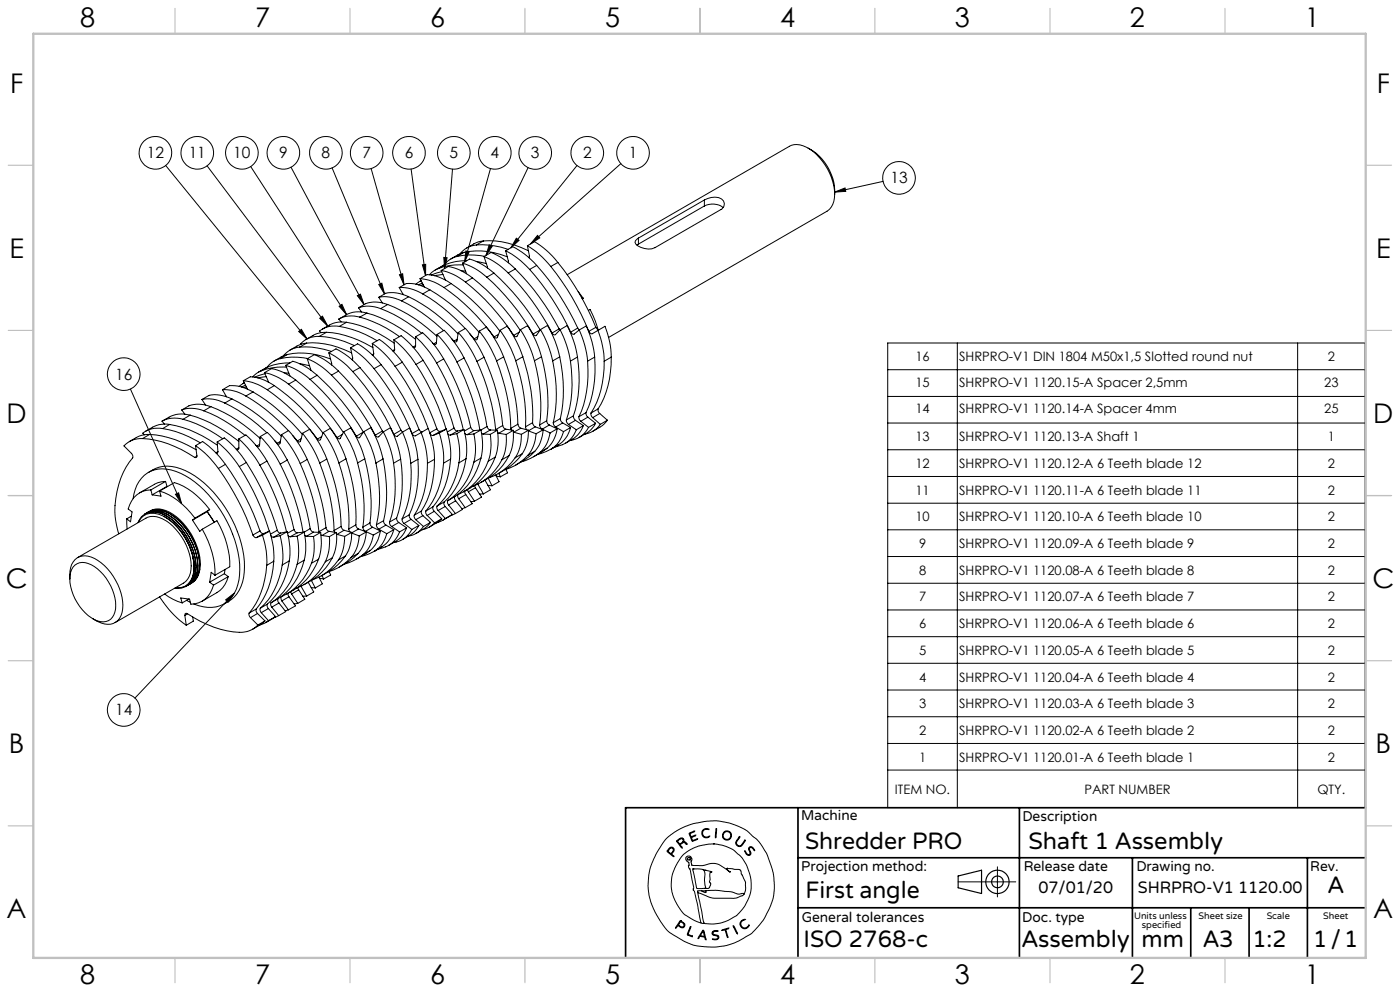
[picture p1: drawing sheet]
<svg xmlns="http://www.w3.org/2000/svg" width="420mm" height="297mm" viewBox="0 0 420 297" stroke-linecap="round" stroke-linejoin="round" font-family="sans-serif">
<g fill="none" stroke="#000" stroke-width=".3">
<path d="M49.7 49.6l42.4 52M62.1 49.7l36.2 48M75.2 49.9l28.8 44.4M87.3 50.1l21.9 41.2M99.6 50.3l15.8 37.8M111.3 50.5l9.9 34.9M123.3 50.7l4.4 31.9M135.7 50.7l-2.3 29.8M147.1 50.5l-7.7 28M158.4 50.2l-12.6 26.3M173.1 49.6l-19.9 24.7M186.3 49l-27.2 24.1"/>
<path d="M211.3 59.9a4.6 4.6 0 0 1 5.8 .4 1.83 1.83 0 0 1-.8 2.5l-19.8 11.4a5.6 5.6 0 0 1-5.8-1l-.2-.6 .1-.5 .9-.7M211.3 59.9l-19.8 11.5M211.3 59.9v1.8M242.4 44.4a15.2 15.2 0 0 1 8 13.8M250.4 57.6l3.1-1.3 .2 1.1zM250.4 58.2a17.3 17.3 0 0 0-8.5-14.1 5.3 5.3 0 0 0-5.1-.3l-66.7 38.5M250.4 58.2a5.7 5.7 0 0 1-2.3 5.1l-65.5 37.8M264.9 54.4l-14.5 3.2M126.7 79.4l1-.2v3.4zM133.1 77.1l1 .2-.7 3.2zM133.6 79.3l-3 1.6M133.6 79.3l-2.2 1.2"/>
<path d="M137.1 76.9l-2.1 .8-1.9 1.7M138.7 78.9a18.5 18.5 0 0 1 7.4 4.2M138.7 78.9l2.2-1.3a18.5 18.5 0 0 1 7.3 4.2M138.7 78.9l1.3 3.2M139 79.4a17.6 17.6 0 0 0-7.6 1.1M139.2 75.6a22.5 22.5 0 0 1 13 1.3M139.2 75.6l-1.4 .6-2.5 1.4M139.2 75.6l-2.1 1.3M139.8 75.2l1 .3-1.4 3zM140 78.1a16.3 16.3 0 0 0-6.4 1.2M142.9 78.3l3 .7M142.9 73.4a6.9 6.9 0 0 0-4.9 2.6"/>
<path d="M142.9 73.4a24.8 24.8 0 0 1 9.5 1.3M145 72.2a26.2 26.2 0 0 1 13.5 2.9M145 72.2l-.7 .1a11.1 11.1 0 0 0-4.3 2M145 72.2l-2.1 1.2M145.2 76.9l1.1 3.4M145.2 76.9a21.8 21.8 0 0 1 7.3 4.9M145.2 76.9l2.1-1.2a21.2 21.2 0 0 1 7.3 4.9M145.3 76.8a19.9 19.9 0 0 0-8.2 .1M146.8 73.4l.9 .4-1.9 2.7zM151.7 75.2l.8 3.5M151.7 75.2a24 24 0 0 1 7.2 5.5M151.7 75.2l2.1-1.3a23.4 23.4 0 0 1 7.2 5.6"/>
<path d="M152.5 78.7h.1M154.9 71.4l.8 .6-2.5 2.3zM158.2 73.7a26 26 0 0 1 7 6.2M158.2 73.7l.7 3.1-.2 .5M158.2 73.7l2.1-1.3a25.4 25.4 0 0 1 7.1 6.3M158.9 77l-.3 .1M161 79.5a75.7 75.7 0 0 1 12.3 18.8M161 79.5l-2.1 1.2M161.3 70.6l.6 .7-2.8 1.8zM165.2 79.9a77 77 0 0 1 11.4 19.4M167.4 78.7a75.4 75.4 0 0 1 11.4 19.4M167.4 78.7l-2.2 1.2"/>
<path d="M191.5 71.4v1.8M191.5 73.2l-.4 .3M211.3 61.7a5.2 5.2 0 0 1 5.6 .5M211.3 61.7l-19.8 11.5M89.6 99.3l.8-.6 1.7 2.9zM95.9 95.4l.8-.6 1.6 2.9zM97.9 99.6a31.1 31.1 0 0 1 14 4.6M97.9 99.6l-1.6 .1-1.5 .4-3 1.6M97.9 99.6l-2.1 1.2M101.6 95.6l.7 .9M101.7 91.8l.9-.6 1.4 3.1zM101.8 97.8a7.4 7.4 0 0 0-6 1.4l.5 .5"/>
<path d="M101.8 97.8a31 31 0 0 1 11.3 4.3M104 96.6a35.2 35.2 0 0 1 14.3 6.2M104 96.6l-1.7-.1-1.6 .2-1.4 .5-2.6 1.4M104 96.6l-2.2 1.2M107.2 88.6l.9-.4 1.1 3.1zM107.6 92.2a9.3 9.3 0 0 1 6.6 .3M107.6 92.2l.9 1.3M108 95a8.2 8.2 0 0 0-6.4 .6M108 95a36.9 36.9 0 0 1 11.9 5.9M110.1 93.8a40.3 40.3 0 0 1 14.6 7.9M110.1 93.8a7.9 7.9 0 0 0-6.3 .6l-2.2 1.2M110.1 93.8l-2.1 1.2"/>
<path d="M113.6 85.3l.9-.4 .9 3.2zM113.6 89.1a10.8 10.8 0 0 1 6.9 1.1M113.6 89.1l1.1 1.7M114.2 92.5a43 43 0 0 1 12.3 7.4M116.3 91.3a45.8 45.8 0 0 1 14.8 9.5M116.3 91.3a8.8 8.8 0 0 0-8.7 .9M116.3 91.3l-2.1 1.2M119.8 86.2a12.5 12.5 0 0 1 7 1.9M119.8 86.2a5.5 5.5 0 0 1 5.5-.9l3.6 1.6M119.8 86.2l1.2 2.1M119.8 82.3l1-.2 .4 3.3zM120.5 90.2a48.7 48.7 0 0 1 12.6 8.9"/>
<path d="M120.9 88.1l-.1 .1M122.6 88.9a51.6 51.6 0 0 1 14.8 11.2M122.6 88.9a10.8 10.8 0 0 0-6.9-1l-2.1 1.2M122.6 88.9l-2.1 1.3M125.9 84.3l-1.1 .9M126 83.5a14.3 14.3 0 0 1 7.2 2.7M126 83.5l2.1-1.2a13.9 13.9 0 0 1 7.2 2.7M126 83.5l1.3 2.5M126.3 84.1l-.4 .2M126.7 84.8l-1.2 .6M126.8 88.1a54.4 54.4 0 0 1 12.8 10.4M127 85.4l-.9 .1"/>
<path d="M128.9 86.9a57.3 57.3 0 0 1 14.8 12.7M128.9 86.9l-2.1 1.2M131.4 80.5l-1.3 .7-1.3 1.1M132.4 81.1a16.5 16.5 0 0 1 7.2 3.4M132.4 81.1l2.1-1.2a15.9 15.9 0 0 1 7.2 3.4M132.4 81.1l1.2 2.9M132.5 81.4l-3.1 1M132.9 82.3l-2.5 .3M133.2 86.2a64.6 64.6 0 0 1 15 14.8M133.3 83.7h.3M135.3 85a62.5 62.5 0 0 1 14.6 14.2M135.3 85l-2.1 1.2"/>
<path d="M137.5 99.7l-.4 2.4a.49 .49 0 0 1-.4 .4 .49 .49 0 0 1-.5-.3M137.5 99.7a33.7 33.7 0 0 1 5.6 8.6M137.5 99.7l2.1-1.3a34 34 0 0 1 5.6 8.7M138.2 81.1l1.5 .2M139.6 84.5a68.2 68.2 0 0 1 14.5 16M140.9 100l1.3 1.6M141.7 83.3a68.5 68.5 0 0 1 14.4 15.7M141.7 83.3l-2.1 1.2M143.8 99.2l-.6 2.3a.52 .52 0 0 1-.5 .4 .52 .52 0 0 1-.5-.3M143.8 99.2a34.6 34.6 0 0 1 5.2 9M143.8 99.2l2.1-1.2a34.6 34.6 0 0 1 5.2 9M146.1 83.1a71.1 71.1 0 0 1 13.8 17"/>
<path d="M148.2 81.8a72.4 72.4 0 0 1 13.9 17.1l-2.2 1.2M148.2 81.8l-2.1 1.3M150 99l-.8 2.1a.56 .56 0 0 1-1-.1M150 99a35.8 35.8 0 0 1 4.7 9.1M150 99l2.2-1.2a33.9 33.9 0 0 1 4.6 9.1M152.5 81.8a73.9 73.9 0 0 1 13.1 18M154.6 80.6a74.6 74.6 0 0 1 13.1 18M154.6 80.6l-2.1 1.2M155.8 99.6l-1.7 .9M156.1 98.8l-.9 1.9a.59 .59 0 0 1-1.1-.2M156.1 98.8a32.9 32.9 0 0 1 4.2 9.3M156.1 98.8l2.2-1.2a31.8 31.8 0 0 1 4.2 9.3"/>
<path d="M158.9 80.7a77.8 77.8 0 0 1 12.3 18.9M162.1 98.8l-1.1 1.7a.72 .72 0 0 1-1.1-.4M162.1 98.8a31.4 31.4 0 0 1 3.7 9.4M162.1 98.8l2.2-1.3a31.1 31.1 0 0 1 3.6 9.5M167.7 98.6l.3 .3M167.7 98.6l-2.1 1.2M168 98.8l-1.3 1.5a.7 .7 0 0 1-1.1-.5M168 98.8a31.2 31.2 0 0 1 3.1 9.4M168 98.8l2.1-1.2a31.2 31.2 0 0 1 3.1 9.4M173.3 98.3l.5 .6M173.3 98.3l-2.1 1.3M173.5 87.4l1.4 2"/>
<path d="M173.8 98.9l-1.5 1.2a.82 .82 0 0 1-1.1-.5M173.8 98.9a29.2 29.2 0 0 1 2.5 9.3M173.8 98.9l2.1-1.2a28.6 28.6 0 0 1 2.5 9.3M174.9 89.4l-.2 .1M176.5 93.1l.5-.4 1.6 3.6 .8 2.5M176.6 99.3l.4 .5 .6 .2 3.9-2.2a25.5 25.5 0 0 1 1.9 9.2M178.8 98.1a.96 .96 0 0 0 1 .7M178.8 98.1l-2.2 1.2M179.4 99a27.2 27.2 0 0 1 1.9 9.3M39.1 116.6l15.4 34.4M60.6 119.7a10.3 10.3 0 0 1 6.9 1.1M60.6 119.7l1.1 1.7"/>
<path d="M66.7 116.8a12.6 12.6 0 0 1 7.1 1.9M66.7 116.8a5.5 5.5 0 0 1 5.5-.9l3.7 1.6M66.7 116.8l1.2 2.1M67.8 118.7l-.1 .1M69.6 119.6a51.6 51.6 0 0 1 14.8 11.1M69.6 119.6a10.8 10.8 0 0 0-6.9-1.1l-2.1 1.2M69.6 119.6l-2.1 1.2M72.9 114.9l.4-.2-1.5 1.1M73 114.1a15.1 15.1 0 0 1 7.2 2.7M73 114.1l2.1-1.2a14.3 14.3 0 0 1 7.2 2.7M73 114.1l1.3 2.5M73.7 115.5l-1.2 .5"/>
<path d="M73.8 118.7a55.1 55.1 0 0 1 12.7 10.4M73.9 116l-.8 .2M75.9 117.5a58.9 58.9 0 0 1 14.8 12.7M75.9 117.5l-2.1 1.2M78.4 111.1l-1.3 .7-1.3 1.2M79.3 111.7a16.7 16.7 0 0 1 7.3 3.4M79.3 111.7l2.2-1.2a16.4 16.4 0 0 1 7.2 3.4M79.3 111.7l1.3 2.9M79.5 112l-3.1 1M79.9 112.9l-2.6 .3M80.2 116.8a64.6 64.6 0 0 1 15 14.8M80.2 114.4h.3"/>
<path d="M80.5 109.9l-3 1.6M80.5 109.9l-2.1 1.2M82.3 115.6a63.6 63.6 0 0 1 14.6 14.2M82.3 115.6l-2.1 1.2M84.1 107.5l-2.1 .8-1.9 1.8M85.2 111.7l1.4 .2M85.7 109.5a19.2 19.2 0 0 1 7.3 4.2M85.7 109.5l2.1-1.2a19.2 19.2 0 0 1 7.3 4.2M85.7 109.5l1.3 3.2M85.9 110a17.8 17.8 0 0 0-7.5 1.1M86.2 106.3a22.5 22.5 0 0 1 12.9 1.3M86.2 106.3l-1.4 .4-2.6 1.5"/>
<path d="M86.2 106.3l-2.1 1.2M86.6 115.1a67.3 67.3 0 0 1 14.5 16M87 108.8a17.5 17.5 0 0 0-6.5 1.1M88.7 113.9a67.3 67.3 0 0 1 14.3 15.7M88.7 113.9l-2.1 1.2M89.9 109l3 .6M89.9 104a6.9 6.9 0 0 0-4.9 2.6M89.9 104a24.8 24.8 0 0 1 9.5 1.3M92 102.8a25.5 25.5 0 0 1 13.5 3M92 102.8l-.8 .1a11.7 11.7 0 0 0-4.2 2M92 102.8l-2.1 1.2M92.2 107.5l1 3.4"/>
<path d="M92.2 107.5a21.8 21.8 0 0 1 7.2 4.9M92.2 107.5l2.1-1.2a21.2 21.2 0 0 1 7.3 4.9M92.3 107.5a19.9 19.9 0 0 0-8.2 0M93 113.7a73.4 73.4 0 0 1 13.9 17M95.1 112.5a71.1 71.1 0 0 1 13.9 17l-2.1 1.2M95.1 112.5l-2.1 1.2M95.8 100.8a7.1 7.1 0 0 0-5.6 2.2l.1 .1M95.8 100.8a27.4 27.4 0 0 1 10.5 2.8M98.7 105.8l.8 3.6M98.7 105.8a24.3 24.3 0 0 1 7.1 5.6M98.7 105.8l2.1-1.2a23.4 23.4 0 0 1 7.2 5.6M99.4 112.4a75.1 75.1 0 0 1 13.2 18"/>
<path d="M99.4 109.3h.1M101.6 111.2a75.3 75.3 0 0 1 13.1 18M101.6 111.2l-2.2 1.2M105.2 104.2a26.4 26.4 0 0 1 7 6.3M105.2 104.2l.6 3-.1 .7M105.2 104.2l2.1-1.2a24.8 24.8 0 0 1 7 6.3M105.8 107.6l-.2 .1M105.8 111.4a75.1 75.1 0 0 1 12.3 18.8M108 110.2a78.5 78.5 0 0 1 12.3 18.7M108 110.2l-2.2 1.2M111.7 102.9l.4 3-.3 .6M111.7 102.9a27.8 27.8 0 0 1 6.8 6.9"/>
<path d="M111.7 102.9l2.1-1.2a27.7 27.7 0 0 1 6.9 6.8M112.1 106.1l-.4 .3M112.2 110.5a77 77 0 0 1 11.4 19.4M114.3 109.3a75.4 75.4 0 0 1 11.4 19.4M114.3 109.3l-2.1 1.2M118.2 101.8a30.5 30.5 0 0 1 6.6 7.4M118.2 101.8l2.1-1.2a31.4 31.4 0 0 1 6.6 7.4M118.2 101.8l.2 2.9M118.4 104.7l-.1 .4-.4 .2M118.4 104.7l-.6 .4M118.5 109.8a77 77 0 0 1 9.9 18.6M120.7 108.5a79.1 79.1 0 0 1 10.4 20"/>
<path d="M120.7 108.5l-2.2 1.3M124.7 100.9v2.8a.45 .45 0 0 1-.2 .4 .45 .45 0 0 1-.5 0M124.7 100.9a32.9 32.9 0 0 1 6.3 7.9M124.7 100.9l2.1-1.2a29.8 29.8 0 0 1 6.3 7.9M124.7 103.6l-.8 .4M124.8 109.2a74.3 74.3 0 0 1 9 19.4M126.9 108a74.5 74.5 0 0 1 9.3 20.3M126.9 108l-2.1 1.2M129.8 102.8l.3 .3M130.9 102.6l-.8 .5M131 108.8a72.4 72.4 0 0 1 8 20M131.1 100.2l-.2 2.6a.46 .46 0 0 1-.3 .5 .46 .46 0 0 1-.5-.2"/>
<path d="M131.1 100.2a34.3 34.3 0 0 1 6 8.3M131.1 100.2l2.1-1.2a33.6 33.6 0 0 1 6 8.3M133.1 107.6a71.3 71.3 0 0 1 8.1 20.5M133.1 107.6l-2.1 1.2M135.4 101.4l.8 .8M137.1 108.5a68 68 0 0 1 6.9 20.4M137.2 101.7l-1 .5M139.2 107.3a67.1 67.1 0 0 1 6.9 20.5M139.2 107.3l-2.1 1.2M143.1 108.3a64.8 64.8 0 0 1 5.6 20.5M143.4 100.9l-1.2 .7M145.2 107.1a65.4 65.4 0 0 1 5.6 20.4"/>
<path d="M145.2 107.1l-2.1 1.2M149 108.2a60 60 0 0 1 4.2 20.2M149.5 100.2l-1.3 .8M151.1 107a59.6 59.6 0 0 1 4.3 20.1M151.1 107l-2.1 1.2M154.7 108.1a55.6 55.6 0 0 1 3 19.8M156.8 106.9a53.2 53.2 0 0 1 3 19.8M156.8 106.9l-2.1 1.2M160.3 108.1a49.5 49.5 0 0 1 1.6 19.2M162.5 106.9a47.5 47.5 0 0 1 1.5 19.2M162.5 106.9l-2.2 1.2M165.8 108.2a43.2 43.2 0 0 1 .2 18.5"/>
<path d="M167.9 107a43.1 43.1 0 0 1 .2 18.4M167.9 107l-2.1 1.2M171.1 108.2a37.6 37.6 0 0 1-1.2 17.7M173.2 107a37.6 37.6 0 0 1-1.2 17.6M173.2 107l-2.1 1.2M176.3 108.2a32.8 32.8 0 0 1-2.6 16.7M178.4 107a32.8 32.8 0 0 1-2.6 16.7M178.4 107l-2.1 1.2M181.3 108.3a27.9 27.9 0 0 1-4 15.5M183.4 107a27.9 27.9 0 0 1-4 15.6M183.4 107l-2.1 1.3M266.3 102.8h143.2v139.2h-143.2z"/>
<path d="M266.3 110.8h143.2M266.3 118.8h143.2M287.2 102.8v139.2M389.3 102.8v139.2M42.8 131.4a7 7 0 0 0-5.6 2.2l2.3 2.4 .4 .9a25.7 25.7 0 0 0-4.3 23.1M42.8 131.4a30.9 30.9 0 0 1 15.6 5.7M44.9 130.2a30 30 0 0 1 13.9 4.6M44.9 130.2l-3.1 .5-3 1.7M44.9 130.2l-2.1 1.2M48.6 126.2l.7 .9M48.8 128.4a7.4 7.4 0 0 0-6 1.4l.5 .5M48.8 128.4a31.8 31.8 0 0 1 11.3 4.3"/>
<path d="M50.9 127.2a35.6 35.6 0 0 1 14.3 6.3M50.9 127.2l-3.2 .1-1.5 .5-2.5 1.5M50.9 127.2l-2.1 1.2M54.5 122.9a9.2 9.2 0 0 1 6.6 .2M54.5 122.9l1 1.2M54.9 125.7a8.4 8.4 0 0 0-6.3 .5M54.9 125.7a37.8 37.8 0 0 1 12 5.8M57 124.4a41.1 41.1 0 0 1 14.6 7.9M57 124.4a9.1 9.1 0 0 0-8.4 1.8M57 124.4l-2.1 1.3M58.7 133.6l.4 2.9a.46 .46 0 0 1-.1 .5 .46 .46 0 0 1-.6 .1M58.7 133.6a27.8 27.8 0 0 1 6.8 6.8"/>
<path d="M58.7 133.6l2.1-1.3a27.8 27.8 0 0 1 6.8 6.9M59.1 136.7l-.7 .4M61.1 123.1a42.5 42.5 0 0 1 12.4 7.4M63.3 121.9a45.5 45.5 0 0 1 14.7 9.5M63.3 121.9a8.7 8.7 0 0 0-8.8 1M63.3 121.9l-2.2 1.2M65.2 132.5l.2 3-.2 .4h-.3M65.2 132.5a30.5 30.5 0 0 1 6.6 7.3M65.2 132.5l2.1-1.3a30.5 30.5 0 0 1 6.6 7.4M65.4 135.4l-.6 .3M67.5 120.8a51.3 51.3 0 0 1 12.5 8.9M67.6 139.2a76.2 76.2 0 0 1 10.4 19.9"/>
<path d="M67.6 139.2l-2.1 1.2M71.6 131.5v2.8a.45 .45 0 0 1-.2 .4 .45 .45 0 0 1-.5 0M71.6 131.5a32.9 32.9 0 0 1 6.4 7.9M71.6 131.5l2.2-1.2a31.8 31.8 0 0 1 6.3 7.9M71.6 134.2l-.7 .5M71.8 139.8a77.5 77.5 0 0 1 9 19.4M73.9 138.6a74.5 74.5 0 0 1 9.3 20.3M73.9 138.6l-2.1 1.2M76.7 133.4l.3 .3M77.9 133.2l-.9 .5M78 139.4a72.4 72.4 0 0 1 8 20M78.1 130.8l-.2 2.7a.43 .43 0 0 1-.4 .4 .43 .43 0 0 1-.5-.2"/>
<path d="M78.1 130.8a33.2 33.2 0 0 1 6 8.3M78.1 130.8l2.1-1.2a33.2 33.2 0 0 1 6 8.3M80.1 138.2a71.3 71.3 0 0 1 8.1 20.5M80.1 138.2l-2.1 1.2M82.4 132l.7 .9M84.1 139.1a69.5 69.5 0 0 1 6.8 20.4M84.1 132.3l-1 .6M84.5 130.3l-.5 2.4a.47 .47 0 0 1-.4 .4 .47 .47 0 0 1-.5-.2M84.5 130.3a33.7 33.7 0 0 1 5.6 8.6M86.2 137.9a70.6 70.6 0 0 1 6.9 20.5M86.2 137.9l-2.1 1.2M86.6 129a33.7 33.7 0 0 1 5.6 8.7"/>
<path d="M86.6 129l-2.1 1.3M87.9 130.6l1.3 1.5M90.1 138.9a64.9 64.9 0 0 1 5.6 20.4M90.3 131.5l-1.1 .6M90.8 129.9l-.6 2.2a.51 .51 0 0 1-.5 .4 .51 .51 0 0 1-.5-.4M90.8 129.9a33.2 33.2 0 0 1 5.1 8.9M90.8 129.9l2.1-1.2a33.2 33.2 0 0 1 5.1 8.9M92.2 137.7a65.4 65.4 0 0 1 5.6 20.4M92.2 137.7l-2.1 1.2M95.9 138.8a58.9 58.9 0 0 1 4.3 20.2M96.5 130.8l-1.3 .8M97 129.6l-.8 2.1a.53 .53 0 0 1-.5 .2 .53 .53 0 0 1-.5-.3"/>
<path d="M97 129.6a33 33 0 0 1 4.7 9.1M97 129.6l2.1-1.2a34.4 34.4 0 0 1 4.7 9.1M98 137.6a58.5 58.5 0 0 1 4.3 20.2M98 137.6l-2.1 1.2M101.7 138.7a54.6 54.6 0 0 1 2.9 19.8M102.7 130.2l-1.6 .9M103.1 129.4l-1 1.9a.6 .6 0 0 1-1-.2M103.1 129.4a34.1 34.1 0 0 1 4.2 9.3M103.1 129.4l2.1-1.2a34.9 34.9 0 0 1 4.2 9.3M103.8 137.5a54.6 54.6 0 0 1 3 19.8M103.8 137.5l-2.1 1.2M107.3 138.7a48.6 48.6 0 0 1 1.6 19.3"/>
<path d="M109.1 129.4l-1.2 1.7a.69 .69 0 0 1-1-.4M109.1 129.4a31.4 31.4 0 0 1 3.7 9.4M109.1 129.4l2.1-1.2a31.4 31.4 0 0 1 3.7 9.3M109.4 137.5a49.5 49.5 0 0 1 1.6 19.2M109.4 137.5l-2.1 1.2M112.8 138.8a42.3 42.3 0 0 1 .1 18.5M114.7 129.2l.2 .3M114.7 129.2l-2.1 1.2M114.9 137.5a43.2 43.2 0 0 1 .2 18.6M114.9 137.5l-2.1 1.3M115 129.4l-1.4 1.5a.74 .74 0 0 1-1-.5M115 129.4a29.3 29.3 0 0 1 3.1 9.4"/>
<path d="M115 129.4l2.1-1.2a29.8 29.8 0 0 1 3.1 9.4M118.1 138.8a37 37 0 0 1-1.2 17.7M120.2 137.6a37 37 0 0 1-1.2 17.7M120.2 137.6l-2.1 1.2M120.3 128.9l.5 .6M120.3 128.9l-2.2 1.3M120.8 129.5l-1.8 1.3-.9-.6M120.8 129.5a27.9 27.9 0 0 1 2.4 9.3M120.8 129.5l2.1-1.2a29.1 29.1 0 0 1 2.5 9.4M123.2 138.8a32.3 32.3 0 0 1-2.5 16.7M125.4 137.7a33 33 0 0 1-2.6 16.6M125.4 137.7l-2.2 1.1"/>
<path d="M125.7 128.7a.94 .94 0 0 0 1.1 .7M125.7 128.7l-2.1 1.2M126.3 129.6l-1.6 1a.91 .91 0 0 1-1.1-.7M126.3 129.6a26.2 26.2 0 0 1 1.9 9.2M128.2 138.8a28 28 0 0 1-3.9 15.6M128.4 128.4a26.2 26.2 0 0 1 2 9.3M128.4 128.4l-2.1 1.2M129 129.9l.4 .5 .6 .1M130.4 137.7a27.9 27.9 0 0 1-4 15.5M130.4 137.7l-2.2 1.1M131.1 128.5a1 1 0 0 0 1 .8M131.1 128.5l-2.2 1.2"/>
<path d="M131.8 129.8a24.4 24.4 0 0 1 1.3 9M131.8 129.8l-1.8 .7M132.1 129.3l-2.1 1.2M133.1 138.8a24.6 24.6 0 0 1-5.3 14.3M133.9 128.6a24 24 0 0 1 1.3 9M133.9 128.6l-2.1 1.2M133.9 128.6l-1.8 .7M134.3 130l.8 .4M135.2 137.6a24.3 24.3 0 0 1-5.3 14.3M135.2 137.6l-2.1 1.2M136.2 128.3l.5 .7 .5 .2M136.2 128.3l-2 1.2"/>
<path d="M137.1 130a20.3 20.3 0 0 1 .6 8.7M137.1 130l-2 .4M137.2 129.2l-2.1 1.2M137.7 138.7a21.2 21.2 0 0 1-6.6 13M139.2 128.7a20.3 20.3 0 0 1 .6 8.8M139.2 128.7l-2.1 1.3M139.2 128.7l-2 .5M139.5 129.9l.6 .4M139.8 137.5a21.2 21.2 0 0 1-6.6 13M139.8 137.5l-2.1 1.2M141.2 128.1l.6 .8 .4 .1M141.2 128.1l-1.9 1.1"/>
<path d="M142.2 130.1a18.2 18.2 0 0 1 0 8.4M142.2 138.5a19 19 0 0 1-7.8 11.5M142.2 130.1l-2.1 .2M142.2 129l-2.1 1.3M144.3 128.9a18.2 18.2 0 0 1 0 8.4M144.3 137.3a18.7 18.7 0 0 1-7.8 11.5M144.3 128.9l-2.1 1.2M144.3 137.3l-2.1 1.2M144.3 128.9l-2.1 .1M144.5 129.9l.5 .2M145 130.1l2.1 .1M146.1 127.8l.4 .7 .6 .4"/>
<path d="M146.1 127.8l-1.8 1.1M146.5 138.2a17.8 17.8 0 0 1-9.2 10.2l.3 1.1M147.1 128.9l-2.1 1.2M147.1 128.9h2.1M147.1 130.2a17 17 0 0 1-.6 8M148.6 137a18 18 0 0 1-9.5 10.4M148.6 137l-2.1 1.2M148.7 128.8v.1M149.2 128.9a15.9 15.9 0 0 1-.6 8.1M149.2 128.9l-2.1 1.3M149.3 129.7l.3 .2M149.6 129.9l2.3 .3"/>
<path d="M150.6 137.8a16 16 0 0 1-8.6 7.9M150.8 127.5l.4 .8 .5 .3M150.8 127.5l-2.1 1.3M151.7 128.6l-2.1 1.3M151.7 128.6l2.3 .4M151.9 130.2a14.4 14.4 0 0 1-1.3 7.6M152.7 136.6a17.8 17.8 0 0 1-8.5 8M152.7 136.6l-2.1 1.2M153.2 128.4l.2 .5M154 129a14.6 14.6 0 0 1-1.3 7.6M154 129l-2.1 1.2M154 129.5h.1"/>
<path d="M154.1 129.5l2.3 .7M154.6 137.2a15.7 15.7 0 0 1-7.9 6M155.4 127.1l.3 .8 .5 .4M155.4 127.1l-2.2 1.3M156.2 128.3l-2.1 1.2M156.2 128.3l2.3 .6M156.4 130.2a11.9 11.9 0 0 1-1.8 7M156.7 136a18.5 18.5 0 0 1-7.2 6M156.7 136l-2.1 1.2M157.7 127.9l.3 .9M158.3 136.5a15.5 15.5 0 0 1-6.8 4.3M158.5 128.9a12.1 12.1 0 0 1-1.8 7.1"/>
<path d="M158.5 128.9l-2.1 1.3M159.8 126.7l.4 .9 .4 .3M159.8 126.7l-2.1 1.2M160.4 135.3a20.3 20.3 0 0 1-5.7 4.1M160.4 135.3l-2.1 1.2M160.6 127.9l-2.1 1.2 2.3 .9M160.6 127.9l2.3 .9M160.8 130a10.7 10.7 0 0 1-2.5 6.5M161.9 127.3l.2 .8 .6 .5M162 135.6a15.4 15.4 0 0 1-5.6 2.8M162.7 128.6l2.3 1.1M162.9 128.8a10.7 10.7 0 0 1-2.5 6.5"/>
<path d="M162.9 128.8l-2.1 1.2M164 126.1l.2 .8 .6 .5M164 126.1l-2.1 1.2M164.1 134.4l-4.1 2.5M164.1 134.4l-2.1 1.2M164.8 127.4l-2.1 1.2M164.8 127.4l2.3 1.1M165 129.7a9.1 9.1 0 0 1-3 5.9M165.4 134.5l-4.1 1.7M166 126.7l.1 .5 .6 .8M166.7 128l2.4 1.4M167.1 128.5a9.1 9.1 0 0 1-3 5.9"/>
<path d="M167.1 128.5l-2.1 1.2M167.5 133.3l-2.2 1.3M167.5 133.3l-2.1 1.2M168.1 125.4l.2 .8 .5 .5M168.1 125.4l-2.1 1.3M168.8 126.7l-2.1 1.3M168.8 126.7l2.4 1.4M169.1 129.4a8.3 8.3 0 0 1-3.7 5.1M169.9 125.9l.1 .7 .5 .6M170.5 127.2l2.4 1.6M171.2 128.1a8.3 8.3 0 0 1-3.7 5.2M171.2 128.1l-2.1 1.3"/>
<path d="M172 124.6l.2 .7 .4 .7M172 124.6l-2.1 1.3M172.6 126l-2.1 1.2M172.6 126l2.4 1.6M172.9 128.8a7.9 7.9 0 0 1-6.6 5.2M173.7 124.9v.7l.5 .7M174.2 126.3l2.4 1.8M175 127.6l-.7 1.5-1 1.2-1.1 1.1-2.6 1.5M175 127.6l-2.1 1.2M175.8 123.7l.2 .9 .4 .4M175.8 123.7l-2.1 1.2M176.4 125l-2.2 1.3"/>
<path d="M176.4 125l2.3 1.9M176.6 128.1a7.2 7.2 0 0 1-5.5 3.9M177.3 123.8v.5l.5 .9M177.8 125.2l2.3 2M178.7 126.9l-.9 1.3-1.1 1.1-3 1.8M178.7 126.9l-2.1 1.2M179.4 122.6l.1 .7 .4 .6M179.4 122.6l-2.1 1.2M179.9 123.9l-2.1 1.3M179.9 123.9l2.3 2M180.1 127.2a7.1 7.1 0 0 1-4.6 2.9M182.2 125.9l-1.6 1.7-2.8 1.7"/>
<path d="M182.2 125.9l-2.1 1.3M266.3 126.8h143.2M266.3 134.8h143.2M38 155.5l.1 3M39.4 154.7l-1.4 .8M39.9 149.4a9.1 9.1 0 0 1 8.9-8.9 20.6 20.6 0 0 1 13.7 7.7 35.4 35.4 0 0 1 9.4 22.5 11.3 11.3 0 0 1-4.9 10.4 10.6 10.6 0 0 1-8.9-.1M41.4 156.6a4.8 4.8 0 0 1 6.7-2.8 18.4 18.4 0 0 1 10.5 17.9 4.7 4.7 0 0 1-2.6 3.9M41.5 156.6a4.6 4.6 0 0 1 6.2-2.5 14.1 14.1 0 0 1 6.1 4.6M43.5 154a7 7 0 0 1 7.9 1.5 19.8 19.8 0 0 1 7.4 14.3 6.1 6.1 0 0 1-2.5 5.7M43.8 153.8a5 5 0 0 1 4.8-.3 18.8 18.8 0 0 1 10.6 14.6 6.4 6.4 0 0 1-2.6 7.2M44 153.7a5.3 5.3 0 0 1 4.7-.2 18.5 18.5 0 0 1 10.5 13.9 7.6 7.6 0 0 1-2.3 7.8h-.1M44.3 153.6a4.8 4.8 0 0 1 4.8-.4 18.8 18.8 0 0 1 10.7 14.6 8.4 8.4 0 0 1-1.4 6.2l-1.3 1"/>
<path d="M44.5 141.6a10.2 10.2 0 0 1 11.1-.6 33.2 33.2 0 0 1 15.6 18.2 23.3 23.3 0 0 1 1.1 16.5 9.4 9.4 0 0 1-5.1 5.3M44.6 153.4a5.1 5.1 0 0 1 4.6-.3 18.4 18.4 0 0 1 10.6 17.9l-.5 1.6-.8 1.2M44.8 153.3l-.4 .2M45.1 153.1a6.5 6.5 0 0 1 6.8 1 19.1 19.1 0 0 1 8.1 16.5 5.7 5.7 0 0 1-2.3 4M45.3 146.8a7 7 0 0 0-6.8 5.7l1.1 .9-.4 3-1.2-.9M45.3 146.8l.3 1.5M47.9 147.2a21.2 21.2 0 0 1 10.6 8.1M47.9 147.2l4.4-2.6a21.5 21.5 0 0 1 10.6 8.1M47.9 147.2l.4 1.5-2.7-.4M49.1 154.8a18.5 18.5 0 0 1 9.2 15.2M49.7 144.3a6.2 6.2 0 0 0-3.4 .9l-4.4 2.5M49.7 144.3l-4.4 2.5"/>
<path d="M49.7 144.3l.4 1.5M50.1 145.8l-4.5 2.5M50.1 145.8h.2M52.6 148.1l1-.4 .9 3.3zM53.8 158.7a19.9 19.9 0 0 1 4.1 8.6M53.8 158.7a18.2 18.2 0 0 1 4.4 13.2 5 5 0 0 1-2.5 3.9M57.7 155.9l2.2 3.3 .8-.6M58.5 155.3l-.8 .6M60.7 158.6a26.6 26.6 0 0 1 3.8 13.8M60.7 158.6l4.4-2.5a26.8 26.8 0 0 1 3.8 13.8l-4.4 2.5M62.2 153.3l2.1 3.3-2-3.1M62.2 153.3l-4.5 2.6"/>
<path d="M62.9 152.7l-4.4 2.6M62.9 152.7l-.7 .6M65.5 140.4a76.7 76.7 0 0 1 10.4 19.9M78 159.1a1.06 1.06 0 0 0 1.1 .8M78 159.1l-2.1 1.2M79.1 159.9l-2.2 1.2M80.9 159.2a22.6 22.6 0 0 1 1.2 9M80.9 159.2l-2.2 1.2M80.9 159.2l-1.8 .7M83.2 158.9a1.07 1.07 0 0 0 1 .9M83.2 158.9l-2.1 1.2M84.2 159.8l-2.1 1.2"/>
<path d="M86.1 159.3a20.3 20.3 0 0 1 .7 8.8M86.1 159.3l-2.1 1.2M86.1 159.3l-1.9 .5M88.2 158.7l.6 .8 .4 .2M88.2 158.7l-1.9 1.1M89.2 159.7l-2.1 1.2M91.3 159.5a19.4 19.4 0 0 1 0 8.4M91.3 159.5l-2.2 1.2M91.3 159.5l-2.1 .2M93.1 158.4l.4 .8 .6 .3M93.1 158.4l-1.8 1.1M94.1 159.5l-2.2 1.2"/>
<path d="M94.1 159.5l2.1 .1M95.7 159.3v.3M96.2 159.6a17 17 0 0 1-.6 8M96.2 159.6l-2.1 1.2M97.8 158.1l.2 .6 .7 .5M97.8 158.1l-2.1 1.2M98.7 159.2l-2.1 1.3M98.7 159.2l2.2 .4M100.2 159l.2 .5M100.9 159.6a14.1 14.1 0 0 1-1.2 7.6M100.9 159.6l-2.1 1.2M102.3 157.8l.4 .7 .5 .4"/>
<path d="M102.3 157.8l-2.1 1.2M103.2 158.9l-2.1 1.3M103.2 158.9l2.3 .7M104.6 158.5l.4 .9M105.5 159.6a12.9 12.9 0 0 1-1.9 7M105.5 159.6l-2.1 1.2M105.5 159.8l2.3 .8M106.8 157.3l.2 .7 .6 .5M106.8 157.3l-2.2 1.2M107.6 158.5l2.3 .9M107.6 158.5l-2.1 1.2M108.9 158l.3 .9 .4 .3"/>
<path d="M109.6 159.2l2.4 1.2M109.9 159.4a10.4 10.4 0 0 1-2.5 6.5M109.9 159.4l-2.1 1.2M111 156.7l.2 .8 .6 .5M111 156.7l-2.1 1.3M111.8 158l-2.2 1.2M111.8 158l2.3 1.1M112.9 157.3l.2 .7 .5 .6M113.6 158.6l2.4 1.3M114.1 159.1a9.5 9.5 0 0 1-3 5.9M114.1 159.1l-2.1 1.3M115.1 156.1l.2 .7 .5 .6"/>
<path d="M115.1 156.1l-2.2 1.2M115.8 157.4l-2.2 1.2M115.8 157.4l2.3 1.3M116 159.9a8.7 8.7 0 0 1-6.6 6.6l-1.1 .3M116.9 156.5l.1 .7 .5 .6M117.5 157.8l2.4 1.6M118.1 158.7a8.3 8.3 0 0 1-3.6 5.2M118.1 158.7l-2.1 1.2M119 155.3v.5l.6 .8M119 155.3l-2.1 1.2M119.6 156.6l-2.1 1.2M119.6 156.6l2.4 1.6"/>
<path d="M119.9 159.4a7.9 7.9 0 0 1-6.6 5.2M120.7 155.5v.7l.5 .7M121.2 156.9l2.3 1.8M122 158.2l-.8 1.5-.9 1.3-1.2 1-2.5 1.5M122 158.2l-2.1 1.2M122.8 154.3v.7l.5 .6M122.8 154.3l-2.1 1.2M123.3 155.6l-2.1 1.3M123.3 155.6l2.4 1.9M123.5 158.7a7.1 7.1 0 0 1-5.4 3.9M124.3 154.4l-.1 .5 .5 .8M124.7 155.7l2.3 2.1"/>
<path d="M125.7 157.5l-.9 1.3-1.1 1.1-3 1.8M125.7 157.5l-2.2 1.2M126.4 153.2v.5l.5 .8M126.4 153.2l-2.1 1.2M126.9 154.5l-2.2 1.2M126.9 154.5l2.3 2.1M127 157.8a6.8 6.8 0 0 1-4.6 2.9M127.8 153.1l-.1 .7 .5 .7M128.2 154.5l2.2 2.2M129.2 156.6l-.5 .6a12.2 12.2 0 0 1-3.9 2.7M129.2 156.6l-2.2 1.2M129.9 151.9v.6l.4 .7"/>
<path d="M129.9 151.9l-2.1 1.2M130.3 153.2l-2.1 1.3M130.3 153.2l2.2 2.3M130.4 156.7l-1.8 1.4-1.8 .6M131.1 151.7v.6l.3 .7M131.4 153l2.2 2.4M132.5 155.5a10.5 10.5 0 0 1-3.7 2.5M132.5 155.5l-2.1 1.2M133.2 150.5v.6l.4 .7M133.2 150.5l-2.1 1.2M133.6 151.8l-2.2 1.2M133.6 151.8l2.1 2.4"/>
<path d="M133.6 155.4l-2.5 1.3M134.4 150a1.04 1.04 0 0 0 .2 1.3M134.6 151.3l2 2.6M135.7 154.2l-2.9 1.8M135.7 154.2l-2.1 1.2M136.5 148.8a1.04 1.04 0 0 0 .2 1.3M136.5 148.8l-2.1 1.2M136.6 153.9l-1.3 .6M136.7 150.1l-2.1 1.2M136.7 150.1l2 2.6-2.1 1.2M137.6 149.5l2 2.6M139.5 147.2l.2 1"/>
<path d="M139.6 152.1l-1 .4M139.7 148.2l2 2.8-2.1 1.1M139.7 148.2l-2.1 1.3M140.3 146.7l.2 .7M140.5 147.4l1.8 2.8M142.3 150.2l-1 .2M142.4 145.5l.2 .7M142.6 146.2l-2.1 1.2M142.6 146.2l1.9 2.8-2.2 1.2M143.5 145l-.2 .1 1.7 2.9M143.9 148h1.1M145.5 143.9l1.6 2.9-2.1 1.2"/>
<path d="M146.4 145.4l1.2 .2M146.5 143.3l1.1 2.3M148.7 142.3l1 2.1-2.1 1.2M148.9 142.7l1.2 .2M149.6 141.8l.5 1.1M151.8 140.7l.5 1-2.2 1.2M266.3 142.8h143.2M266.3 150.8h143.2M266.3 158.8h143.2M21 173.5a6.8 6.8 0 0 1 2.1-6.3 6.3 6.3 0 0 1 7.3 1.5 17.2 17.2 0 0 1 6.4 13.9 4.6 4.6 0 0 1-2.6 4.1 4.6 4.6 0 0 1-4.8-.4l-1.6-.9M22.5 169.4a4.6 4.6 0 0 1 5.8 .4 14.9 14.9 0 0 1 6.4 12.7 4 4 0 0 1-6.4 3.2 15 15 0 0 1-7.3-13.3 4.9 4.9 0 0 1 1.5-3zM23.3 167.1l20.5-11.8a6.5 6.5 0 0 1 7.1 1.5 17.3 17.3 0 0 1 6.4 13.9 5.1 5.1 0 0 1-2.3 4.1l-20.5 11.8"/>
<path d="M47.9 178.9a29.9 29.9 0 0 0 8 8.5M49.4 178a15.9 15.9 0 0 0 5.2 2.7M56 179.9l1.1 .6M56.7 179.5l-2.1 1.2M57.5 174.7l-.2 .2M57.9 167.3a8.5 8.5 0 0 1-1.5 7.7 4.3 4.3 0 0 1-3.7 1.1M57.9 167.3a9.4 9.4 0 0 1-1.1 7.6 4.3 4.3 0 0 1-4.3 1.3M62.9 174.5l1.2 .9M64.1 175.4a7 7 0 0 1-6.8 5.7l-.4-1.5-2.7-.4 .4 1.5M64.5 172.4l-1.1-.9-.5 3M67.3 171.9l-4.4 2.6M67.3 171.9l1.2 .9"/>
<path d="M67.5 170.7l-.2 1.2M67.7 179.8l2.6-2.1-1.9 2.8zM68.5 172.8a7.8 7.8 0 0 1-3.4 4.8l-4.5 2.6M68.5 172.8l-4.4 2.6M70.3 177.7l-29.8 31.5M75.9 160.3a1.06 1.06 0 0 0 1 .8M78.7 160.4a22.6 22.6 0 0 1 1.3 9M78.7 160.4l-1.8 .7M80 169.4a24.6 24.6 0 0 1-5.2 14.3M81.3 160.5l.8 .5M82.1 168.2a24 24 0 0 1-5.2 14.3M82.1 168.2l-2.1 1.2"/>
<path d="M83.4 179.4v.8l.3 .5M83.4 179.4l-2.1 1.3M84 160.5a22.1 22.1 0 0 1 .7 8.8M84 160.5l-1.9 .5M84.7 169.3a21.2 21.2 0 0 1-6.6 13M86.4 160.5l.7 .4M86.4 177.8l.3 1.1M86.7 178.9l-2.1 1.2M86.7 178.9l2 2.7-2.2 1.2M86.8 168.1a21.2 21.2 0 0 1-6.6 12.9M86.8 168.1l-2.1 1.2M87.2 177.3l.3 .7"/>
<path d="M87.5 178l1.8 2.8M89.1 160.7a19.5 19.5 0 0 1 0 8.4M89.1 169.1a18.8 18.8 0 0 1-7.8 11.6M89.1 160.7l-2 .2M89.4 176.1l.2 .7M89.6 176.8l-2.1 1.2M89.6 176.8l1.8 2.8-2.1 1.2M90.5 175.6l-.2 .1 1.7 2.9M90.8 178.6h1.2M91.3 167.9a18.8 18.8 0 0 1-7.9 11.5M91.3 167.9l-2.2 1.2M91.4 160.5l.5 .2"/>
<path d="M91.9 160.7l2.2 .1M92.5 174.5l1.6 2.9-2.1 1.2M93.3 176.1l1.3 .1M93.4 174l1.2 2.2M93.5 168.8a18.1 18.1 0 0 1-9.2 10.2l.3 1.1M94.1 160.8a16.3 16.3 0 0 1-.6 8M95.6 167.6a17.9 17.9 0 0 1-9.6 10.4M95.6 167.6l-2.1 1.2M95.7 173l1 2-2.1 1.2M95.8 173.3l1.3 .2M96.3 160.3l.3 .2M96.6 160.5l2.2 .3"/>
<path d="M96.6 172.5l.5 1M97.6 168.4a16 16 0 0 1-8.7 7.9M98.7 171.3l.5 1-2.1 1.2M98.8 160.8a14.1 14.1 0 0 1-1.2 7.6M99.7 167.2a18 18 0 0 1-8.5 8M99.7 167.2l-2.1 1.2M101 160.1l.1 .1M101.1 160.2l2.3 .6M101.5 167.8a15.7 15.7 0 0 1-7.8 6M103.4 160.8a12.6 12.6 0 0 1-1.9 7M103.6 166.6a18.2 18.2 0 0 1-7.2 6M103.6 166.6l-2.1 1.2"/>
<path d="M105.3 167.1a15.1 15.1 0 0 1-6.8 4.3M107.4 165.9a20.3 20.3 0 0 1-5.7 4.1M107.4 165.9l-2.1 1.2M107.8 160.6a10.4 10.4 0 0 1-2.5 6.5M108.9 166.2a14.9 14.9 0 0 1-5.6 2.8M111.1 165l-4.1 2.5M111.1 165l-2.2 1.2M112 160.4a9.3 9.3 0 0 1-3.1 5.8M114.5 163.9l-2.2 1.3M114.5 163.9l-.1 .1M266.3 166.8h143.2M266.3 174.8h143.2"/>
<path d="M55.5 184.5a.47 .47 0 0 1 .1-.6 .47 .47 0 0 1 .5 0 27.9 27.9 0 0 0 17.3 5.5l2.2-.7 1.8-1.4M55.5 184.5l.4 2.9M56.3 184l-.8 .5M57.8 184.9l.2 1.3-2.1 1.2M74.8 183.7l-.1 .7 .4 .7M75.1 185.1l2.3 2.2M76.9 182.5l-.1 .7 .5 .7M76.9 182.5l-2.1 1.2M77.3 183.9l-2.2 1.2M77.3 183.9l2.2 2.2M78.1 182.3v.8l.3 .5M78.4 183.6l2.1 2.4"/>
<path d="M79.5 186.1l-1.2 1-2.5 1.5M79.5 186.1l-2.1 1.2M80.2 181v.9l.3 .5M80.2 181l-2.1 1.3M80.5 182.4l-2.1 1.2M80.5 182.4l2.2 2.4M80.5 186l-2.5 1.3M81.3 180.7l-.1 .3 .3 1M81.5 182l2.1 2.5M82.7 184.8l-3 1.8M82.7 184.8l-2.2 1.2M83.6 184.5l-1.3 .6"/>
<path d="M83.7 180.7l-2.2 1.3M83.7 180.7l2 2.6-2.1 1.2M84.6 180.1l1.9 2.7M86.5 182.8l-1 .3M89.3 180.8l-1.1 .2M266.3 182.8h143.2M266.3 190.8h143.2M266.3 198.8h143.2M266.3 206.8h143.2M266.3 214.8h143.2M266.3 222.8h143.2M266.3 230.8h143.2"/>
<path d="M199.7 251.5l3.3-2.5 3.5-1.7 4.8-1.1 3.7-.2 3.5 .6 3.9 1.4 1.8 1.1 3.1 2.7 2.7 4 1.3 3.5 .8 3.1 .2 4-.3 2.7-1.3 3.5-1.9 3.4-3.4 3.8-3.7 2.2-2.8 1.1-2 .5-3.6 .2-3.7-.2-2.3-.6-2.2-1-4-2.4-1.1-1-2.1-2.8-1.9-3.5-1.3-3.8-.3-2.8 .2-3.4 .7-2.9 1.6-3.6zM200.7 254.2l.6-.3 .7 .2 .2 .7-.3 .7a.53 .53 0 0 0-.4 .6 .53 .53 0 0 0 .6 .4v.3l-1.5-1.3a.5 .5 0 0 1-.5-.4 .5 .5 0 0 1 .4-.5zM200.9 254.4l.4-.3 .4 .1 .3 .5-.2 .5a.61 .61 0 0 1-.5 .6 .61 .61 0 0 1-.7-.5l-.2-.3zM203 252l1.1-.8 .6-.1 .4 .5v.6l.6 .2 .4 .6-.9-.5-.7 .3a.5 .5 0 0 0-.4 .5 .5 .5 0 0 0 .4 .5l.1 .4-1.6-2zM203.3 252l1.3-.6 .3 .2 .1 .5-.5 .5a.59 .59 0 0 1-.6 .3 .59 .59 0 0 1-.5-.6zM206.7 249.7l1.7-.6-1.1 .6a.59 .59 0 0 0 0 .9 .59 .59 0 0 0 .9-.2l.5-.1-1.2 .7 .3 .9 1.3-.5 .2 .1-1.4 .6a1.39 1.39 0 0 1-.8-1.4zM208.2 249.1h.1M210.9 248.7l.7-.3 1.1 .1v.2l-.9-.2-.6 .2-.4 .6v.6l.7 .9 1.4-.1-1 .4-.9-.3-.5-1zM214 252.9h.1M214 252.9l2.7 .4 2.4 .9 1.1 .6 2.4 2.3 1.3 2.2 1.1 2.8 .3 1.9v2.6l-.4 1.8-1.4 3-2.6 3-2.6 1.5-2.3 .8-1.9 .2-2.9-.1M214 252.9l-4.4 .7-2.3 1-2.1 1.3-2 2.8-1.3 2.7-.3 1.2-.2 2.2 .2 2.5 .9 2.5 1.1 2.1 1.9 2.3 2.9 1.7 1.9 .7M214.9 248.4l-.1 2.5-.2 .2z"/>
<path d="M221.8 250.8l.2 .1-1.1 1.5 .2 .6 .4 .4h.8l1.1-1.6h.2l-.9 1.4-.7 .5-.9-.3-.4-.7zM223.4 255l.9 1.1h.4l.3-.2-.4-1.4 .3-.7 .8 .1 .7 .9-.1 .2-.8-1-.6 .1-.1 .5 .5 1.2-.5 .6-.9-.4zM299.2 259.8v9M204 276h.4l1.1 1-.1 .6-.4 .4-1-.2a.61 .61 0 0 0-.7-.3 .61 .61 0 0 0-.5 .6h-.2zM204.2 275.9h.1M204.2 276.2l.9 .7 .1 .5-.4 .4-.9-.3a.42 .42 0 0 1-.3-.3 .42 .42 0 0 1 .2-.5zM204.2 276.2h.1M207 277.8l.3-.1-.1 .3-.4 1.1a.7 .7 0 0 0-.3 .9 .7 .7 0 0 0 .8 .4l.5 .2a.34 .34 0 0 1-.4 .2 .34 .34 0 0 1-.3-.2l-.9-.5zM207.8 260.5l1 4.6a1 1 0 0 0 .3 1.1 1 1 0 0 0 1.1 .1l1.3-.1M207.9 260.5h2.5l2.8 .7 .4 .2h-.2a.26 .26 0 0 0-.3-.1 .26 .26 0 0 0-.1 .4v1.9l-.2 .7 .4 .5-.1 .6-.4 .8h-1.2M207.9 260.5h-.1M207.9 260.4h.1"/>
<path d="M209.3 267.4l1.9 9.4M209.3 267.4l3.6 1.6 1.3 .2h6.3l2.2-.7 .5-.5M210.3 276.6l.9 .2M210.4 267h-1.1v.4M210.6 260.6l.5 .2 .4 .8-.2 2.5 .4 1.9-.2 .2M210.8 278.9l.1-.1a4.2 4.2 0 0 1 .9 2.6l-.1 .3-.2-.3a.63 .63 0 0 0-.2-.6 .63 .63 0 0 0-.7-.1 .79 .79 0 0 0-1 .6l-.2-.1zM210.9 279.2l.4 1.3-.6 .1a.43 .43 0 0 1-.5-.3 .43 .43 0 0 1 .3-.6zM210.9 279.2h.1M211.5 260.8h.1M211.8 266.9l3.5-.1 4.2 .5 2.1 .7 1.5-.2 .1 .2M211.8 266.9v.6l-1.4-.5M211.8 266.9l-1.4 .1"/>
<path d="M213.8 279.2l.7-.3 .9 .1-1 .1-.5 .4 .2 .5 1.4 .5 .2 .5-.4 .5-.5 .2-1.1-.2v-.2l1.4 .1 .3-.3-.2-.5-1.5-.5-.1-.5zM216.5 278.7l2.2-.5-.9 .4 .5 2.4-.8-2.3zM220 277.5l1.2 2.4zM222.4 275.9l.5-.3h.7l-1.2 .8-.1 .7 .2 .5 1 .5 .6-.2 .7-.7-.4 .8-1.2 .3-.9-.5-.3-1.1zM223.2 268l.5-1.2v-2.4l-1.7-3.7-3.9-.4-.1 .2 1 .9-3-2.1-1.6-.5h-1.2l-2.4 .6h-3.2l-.3-1.1 .3-.6-.2-.7-.5-.4-.9 .1-.3 .8 1 1.1-.1 1.5 .4 .4 1.1 5.3-.1 .9 .4 .8 1.9 9.1M287.4 264.3h17.3"/>
<circle cx="46.6" cy="45.8" r="4.9"/>
<circle cx="59.2" cy="45.8" r="4.9"/>
<circle cx="72.6" cy="45.8" r="4.9"/>
<circle cx="85" cy="45.8" r="4.9"/>
<circle cx="97.8" cy="45.8" r="4.9"/>
<circle cx="110" cy="45.8" r="4.9"/>
<circle cx="122.7" cy="45.8" r="4.9"/>
<circle cx="136.1" cy="45.8" r="4.9"/>
<circle cx="148.4" cy="45.8" r="4.9"/>
<circle cx="160.6" cy="45.8" r="4.9"/>
<circle cx="176.2" cy="45.8" r="4.9"/>
<circle cx="189.9" cy="45.8" r="4.9"/>
<circle cx="269.7" cy="53.3" r="4.9"/>
<circle cx="37.1" cy="112.1" r="4.9"/>
<circle cx="37.1" cy="212.8" r="4.9"/>
<circle cx="206.6" cy="257.4" r=".42"/>
<circle cx="218.1" cy="250.4" r="1.37"/>
<circle cx="218.1" cy="250.4" r="1.16"/>
</g>
<g fill="none" stroke="#000" stroke-width=".35">
<path d="M287.4 262.5l7.1-1.7v7l-7.1-1.7z"/>
<circle cx="299.2" cy="264.3" r="3.5"/>
<circle cx="299.2" cy="264.3" r="1.75"/>
</g>
<path d="M239.4 257.1h170.3M239.4 242.1v44.8M305.8 242.1v44.8M339.7 257.1v29.9M392.2 257.1v29.8M409.7 242.1h-222v45M239.4 272.1h170.3M357.2 272.1v14.8M374.7 272.1v14.8" fill="none" stroke="#000" stroke-width=".5"/>
<g fill="none" stroke="#c0c0c0" stroke-width=".35">
<path d="M52.5 2.5v7.5M105 2.5v7.5M157.5 2.5v7.5M210 2.5v7.5M262.5 2.5v7.5M315 2.5v7.5M367.5 2.5v7.5M2.5 49.5h7.5M410 49.5h7.5M2.5 99h7.5M410 99h7.5M2.5 148.5h7.5"/>
<path d="M410 148.5h7.5M2.5 198h7.5M410 198h7.5M2.5 247.5h7.5M410 247.5h7.5M52.5 287v7.5M105 287v7.5M157.5 287v7.5M210 287v7.5M262.5 287v7.5M315 287v7.5M367.5 287v7.5"/>
</g>
<path d="M10 10.1h399.7v277h-399.7z" fill="none" stroke="#c0c0c0" stroke-width=".7"/>
<path d="M139.8 75.2l1 .3-1.4 3zM146.8 73.4l.9 .4-1.9 2.7zM154.9 71.4l.8 .6-2.5 2.3zM161.3 70.6l.6 .7-2.8 1.8zM250.4 57.6l3.1-1.3 .2 1.1zM133.1 77.1l1 .2-.7 3.2zM126.7 79.4l1-.2v3.4zM119.8 82.3l1-.2 .4 3.3zM113.6 85.3l.9-.4 .9 3.2zM107.2 88.6l.9-.4 1.1 3.1zM101.7 91.8l.9-.6 1.4 3.1zM67.7 179.8l2.6-2.1-1.9 2.8zM52.6 148.1l1-.4 .9 3.3zM95.9 95.4l.8-.6 1.6 2.9zM89.6 99.3l.8-.6 1.7 2.9z" fill="#000"/>
<g font-size="8.1">
<text x="24" y="8">8</text>
<text x="76.5" y="8">7</text>
<text x="129" y="8">6</text>
<text x="181.5" y="8">5</text>
<text x="234" y="8">4</text>
<text x="286.5" y="8">3</text>
<text x="339" y="8">2</text>
<text x="391.5" y="8">1</text>
<text x="3" y="27.7">F</text>
<text x="413" y="27.7">F</text>
<text x="2.8" y="77.2">E</text>
<text x="412.8" y="77.2">E</text>
<text x="2" y="126.7">D</text>
<text x="412" y="126.7">D</text>
<text x="1.7" y="176.2">C</text>
<text x="411.7" y="176.2">C</text>
<text x="2.7" y="225.7">B</text>
<text x="412.7" y="225.7">B</text>
<text x="2" y="275.2">A</text>
<text x="412" y="275.2">A</text>
<text x="24" y="295">8</text>
<text x="76.5" y="295">7</text>
<text x="129" y="295">6</text>
<text x="181.5" y="295">5</text>
<text x="234" y="295">4</text>
<text x="286.5" y="295">3</text>
<text x="339" y="295">2</text>
<text x="391.5" y="295">1</text>
</g>
<g font-size="7.1">
<text x="241.5" y="254.4">Shredder PRO</text>
<text x="308.5" y="254.4">Shaft 1 Assembly</text>
<text x="241.6" y="269.2">First angle</text>
<text x="398.3" y="267.7">A</text>
<text x="241.1" y="283.7">ISO 2768-c</text>
<text x="306.6" y="283.9">Assembly</text>
<text x="342.5" y="283.9">mm</text>
<text x="360.9" y="283.8">A3</text>
<text x="375.7" y="283.9">1:2</text>
<text x="393.9" y="283.9">1/1</text>
</g>
<g font-size="4.9">
<text x="311.5" y="267.6">07/01/20</text>
<text x="341.3" y="267.6">SHRPRO-V1 1120.00</text>
</g>
<g font-size="4.7">
<text x="44" y="47.4">12</text>
<text x="56.6" y="47.4">11</text>
<text x="70" y="47.4">10</text>
<text x="83.7" y="47.4">9</text>
<text x="96.5" y="47.4">8</text>
<text x="108.7" y="47.4">7</text>
<text x="121.4" y="47.4">6</text>
<text x="134.9" y="47.4">5</text>
<text x="147.2" y="47.4">4</text>
<text x="159.3" y="47.5">3</text>
<text x="174.9" y="47.4">2</text>
<text x="188.6" y="47.4">1</text>
<text x="267.1" y="54.9">13</text>
<text x="34.5" y="113.7">16</text>
<text x="34.5" y="214.4">14</text>
</g>
<g font-size="4.2">
<text x="240.4" y="245.9">Machine</text>
<text x="306.7" y="246.1">Description</text>
<text x="240.4" y="261.1">Projection method:</text>
<text x="307.1" y="261">Release date</text>
<text x="340.9" y="261">Drawing no.</text>
<text x="393.1" y="261">Rev.</text>
<text x="240.5" y="276.4">General tolerances</text>
<text x="306.7" y="276.3">Doc. type</text>
</g>
<g font-size="3.9">
<text x="274.6" y="108.2">16</text>
<text x="287.7" y="108.2">SHRPRO-V1 DIN 1804 M50x1,5 Slotted round nut</text>
<text x="398.3" y="108.2">2</text>
<text x="274.6" y="115.9">15</text>
<text x="287.7" y="115.9">SHRPRO-V1 1120.15-A Spacer 2,5mm</text>
<text x="397.3" y="115.9">23</text>
<text x="274.6" y="123.9">14</text>
<text x="287.7" y="123.9">SHRPRO-V1 1120.14-A Spacer 4mm</text>
<text x="397.3" y="123.9">25</text>
<text x="274.6" y="132.2">13</text>
<text x="287.7" y="132.2">SHRPRO-V1 1120.13-A Shaft 1</text>
<text x="398.3" y="132.2">1</text>
<text x="274.6" y="140.2">12</text>
<text x="287.7" y="140.2">SHRPRO-V1 1120.12-A 6 Teeth blade 12</text>
<text x="398.3" y="140.2">2</text>
<text x="274.6" y="148.2">11</text>
<text x="287.7" y="148.2">SHRPRO-V1 1120.11-A 6 Teeth blade 11</text>
<text x="398.3" y="148.2">2</text>
<text x="274.6" y="156.3">10</text>
<text x="287.7" y="156.3">SHRPRO-V1 1120.10-A 6 Teeth blade 10</text>
<text x="398.3" y="156.3">2</text>
<text x="275.7" y="164.3">9</text>
<text x="287.7" y="164.3">SHRPRO-V1 1120.09-A 6 Teeth blade 9</text>
<text x="398.3" y="164.3">2</text>
<text x="275.7" y="172.3">8</text>
<text x="287.7" y="172.3">SHRPRO-V1 1120.08-A 6 Teeth blade 8</text>
<text x="398.3" y="172.3">2</text>
<text x="275.7" y="180.3">7</text>
<text x="287.7" y="180.3">SHRPRO-V1 1120.07-A 6 Teeth blade 7</text>
<text x="398.3" y="180.3">2</text>
<text x="275.7" y="188.3">6</text>
<text x="287.7" y="188.3">SHRPRO-V1 1120.06-A 6 Teeth blade 6</text>
<text x="398.3" y="188.3">2</text>
<text x="275.7" y="196.3">5</text>
<text x="287.7" y="196.3">SHRPRO-V1 1120.05-A 6 Teeth blade 5</text>
<text x="398.3" y="196.3">2</text>
<text x="275.7" y="204.3">4</text>
<text x="287.7" y="204.3">SHRPRO-V1 1120.04-A 6 Teeth blade 4</text>
<text x="398.3" y="204.3">2</text>
<text x="275.7" y="212.3">3</text>
<text x="287.7" y="212.3">SHRPRO-V1 1120.03-A 6 Teeth blade 3</text>
<text x="398.3" y="212.3">2</text>
<text x="275.7" y="220.3">2</text>
<text x="287.7" y="220.3">SHRPRO-V1 1120.02-A 6 Teeth blade 2</text>
<text x="398.3" y="220.3">2</text>
<text x="275.7" y="228.3">1</text>
<text x="287.7" y="228.3">SHRPRO-V1 1120.01-A 6 Teeth blade 1</text>
<text x="398.3" y="228.3">2</text>
<text x="268.5" y="237.9">ITEM NO.</text>
<text x="325.3" y="237.9">PART NUMBER</text>
<text x="395.2" y="237.9">QTY.</text>
</g>
<g font-size="2.8">
<text x="340.2" y="275.3">Units unless</text>
<text x="359.6" y="275.3">Sheet size</text>
<text x="380" y="275.3">Scale</text>
<text x="396.9" y="275.3">Sheet</text>
<text x="342.6" y="278.2">specified</text>
</g>
</svg>
